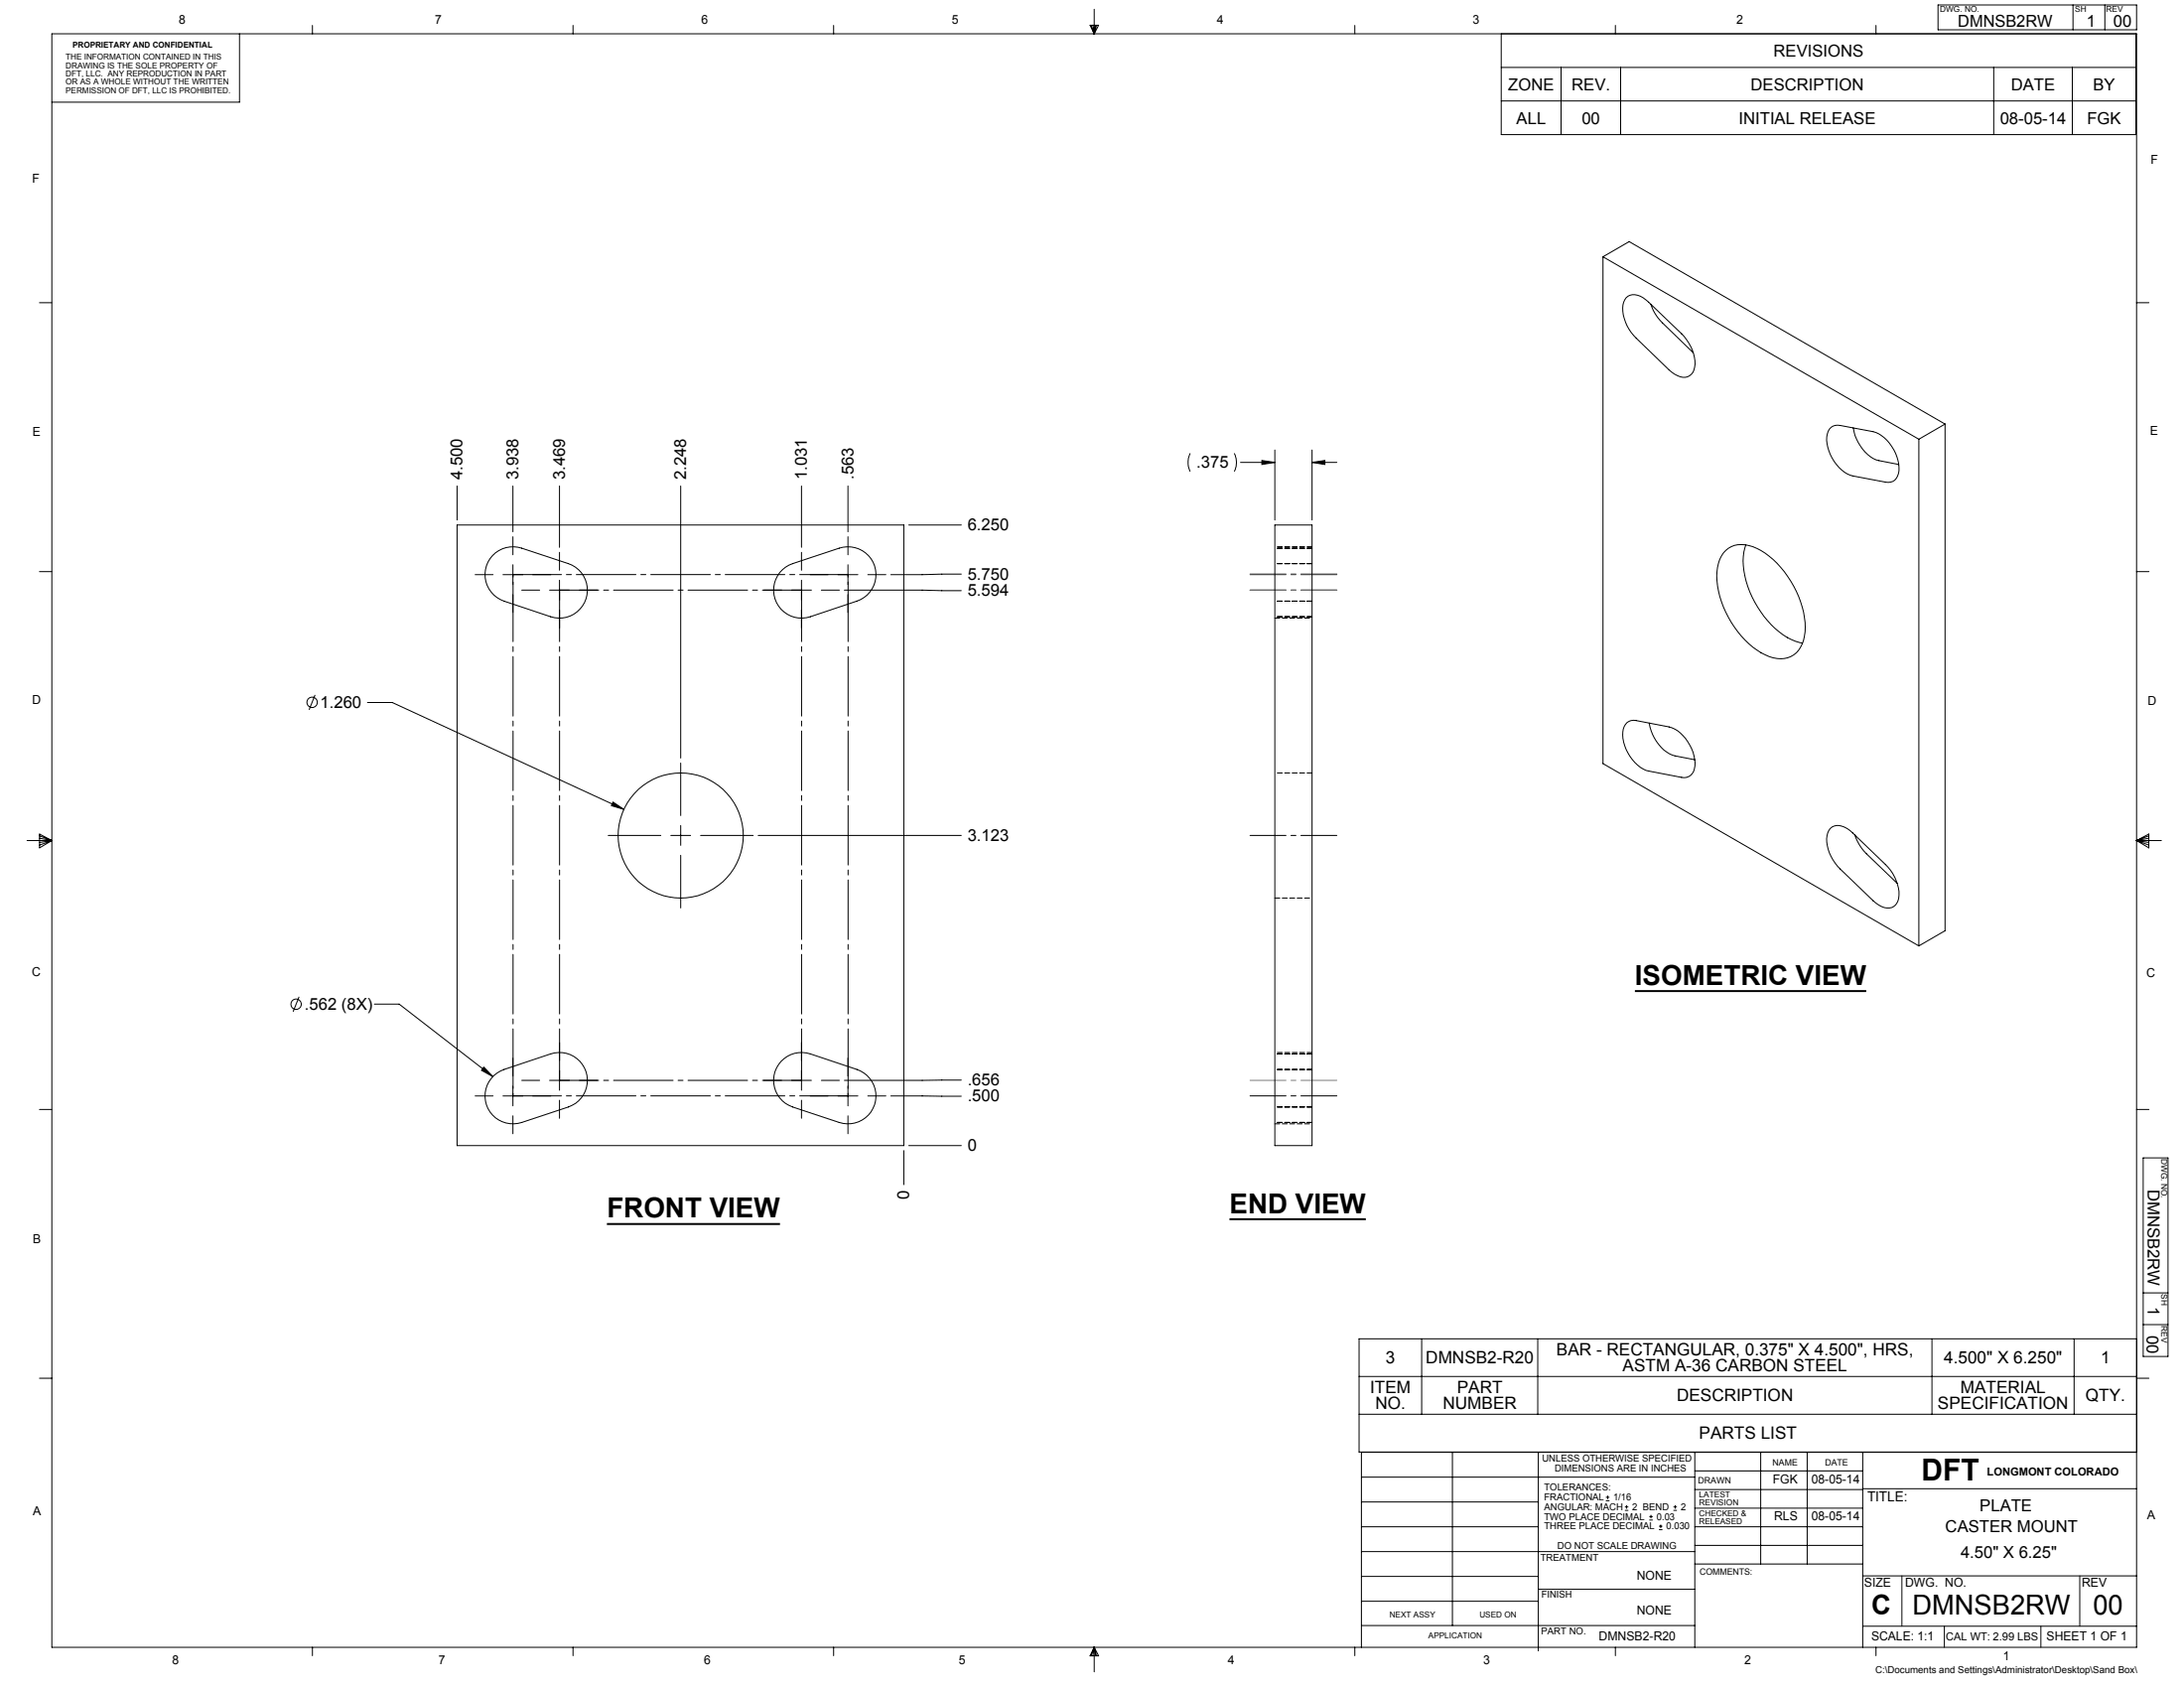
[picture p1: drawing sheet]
<svg xmlns="http://www.w3.org/2000/svg" width="559mm" height="432mm" viewBox="0 0 559 432" stroke-linecap="round" stroke-linejoin="round" font-family="sans-serif">
<g fill="none" stroke="#000" stroke-width=".25">
<path d="M13.3 8.6h533.4v412.8h-533.4zM61.3 8.6v17.5h-48M79.9 6.5v2.1M146.6 6.5v2.1M213.3 6.5v2.1M278.9 6.5h2.2l-1.1 2.1zM279.1 6.5l.9 2.1M279.6 6.5l.4 2.1M280 2.4v6.2M280.3 6.5l-.3 2.1M280.6 6.5l-.6 2.1M346.6 6.5v2.1"/>
<path d="M384.1 8.6v25.8h162.4v-25.8M384.1 17.3h162.4M399.4 17.3v17.1M413.3 6.5v2.1M414.7 17.3v17.1M480 6.5v2.1M495.9 1.3h50.8v6.3h-50.8zM510.1 17.3v17.1M530.2 17.3v17.1M530.4 1.3v6.3M538.6 1.3v6.3M384.1 25.8h162.4"/>
<path d="M10.1 77.4h3.2M410.1 65.7v129.6l80.9 46.7M410.1 65.7l80.9 46.7M410.1 65.7l6.7-3.9 80.9 46.7M416.1 76.2a3.6 3.6 0 0 1 5 .5l9.1 8.7a10.6 10.6 0 0 1 3.4 8.5 2.85 2.85 0 0 1-4.4 2.2l-2.2-1.5-8.4-8.1a10.2 10.2 0 0 1-3.2-9.2zM422.4 77.8l1.1 2.5 1.2 1.6 8.5 8.3M546.7 77.4h3.1M304.5 116a5.4 5.4 0 0 0 0 4.6M315.8 116a5.1 5.1 0 0 1 0 4.6M317.4 118.3h8.8M322.9 117.8l3.3 .5-3.3 .5zM326.2 115.1v17.9"/>
<path d="M335.7 118.3l3.3-.5v1zM335.7 115.1v17.9M335.7 118.3h6.4M468.5 109.3a2.81 2.81 0 0 1 2.3-.5l8.4 1.6a10.3 10.3 0 0 1 6.5 10.7 2.64 2.64 0 0 1-3.3 2.2l-8.4-1.6a10.2 10.2 0 0 1-6.5-10.7l.2-.7zM474.2 109.5a11.1 11.1 0 0 0 5.9 8.2l5.7 1.1M491 112.4v129.6M497.7 108.5v129.6l-6.7 3.9M497.7 108.5l-6.7 3.9M116.9 134.3h114.3v158.8h-114.3zM116.9 124.3v8.7M131.2 124.3v11.7M131.2 137.3v4.6"/>
<path d="M143.2 124.3v15.7M174.2 124.3v69.6M205.1 124.3v15.7M217 124.3v11.7M217 137.3v4.6M232.5 134.3h13.5M326.2 134.3h9.5v158.8h-9.5zM446.7 139.4a18.7 18.7 0 0 0 2.2 14.6 20.2 20.2 0 0 0 11.5 10.4l.8 .1M10.1 146.2h3.2M121.6 147h4.6M126 142.1a7.2 7.2 0 0 1 7.5-1.9l11.9 4a7.2 7.2 0 0 1 4.5 9 7.2 7.2 0 0 1-9 4.6l-11.9-4a7.1 7.1 0 0 1-3-11.7zM128.7 147h5.1"/>
<path d="M131.2 144.5v5M131.2 152.1v4.6M133.5 151h4.6M136.3 147h4.6M140.6 151h5.1M143.2 141.3v4.6M143.2 148.4v5.1M143.2 156v4.7M148.2 151h4.7M195.4 151h4.6M200.2 145.7l1.7-1.1 .9-.4 11.9-4a7.1 7.1 0 0 1 9.1 4.5 7.1 7.1 0 0 1-4.6 9.1l-11.9 4a7.2 7.2 0 0 1-8.4-3.2 7.2 7.2 0 0 1 1.3-8.9zM202.5 151h5.1"/>
<path d="M205.1 141.3v4.6M205.1 148.4v5.1M205.1 156v4.7M207.3 147h4.6M210.1 151h4.7M214.4 147h5.1M216 151l30 .1M217 144.5v5M217 152.1v4.6M222 147h4.7M246 146.9l-18.1 .1M441.5 140.8a6.4 6.4 0 0 1 7-1 22.6 22.6 0 0 1 11.7 12.8 16.5 16.5 0 0 1 .9 12.1 6.1 6.1 0 0 1-8.5 3.3 23.5 23.5 0 0 1-12.6-15.5 13 13 0 0 1 .9-11z"/>
<path d="M546.7 146.2h3.1M80.6 177.8l-1.5 3.8M94 179.7h6.4l59.2 27.3M174.2 195.2v13.4M416.3 184.9a2.71 2.71 0 0 1 2.3-.6l8.4 1.6a10.2 10.2 0 0 1 6.6 8.3 4.1 4.1 0 0 1-1.5 4.4l-1.2 .3h-.7l-8.4-1.7a10.3 10.3 0 0 1-6.6-9.1 4.1 4.1 0 0 1 1.1-3.2zM422 185a10.4 10.4 0 0 0 6.6 8.4l5 .9M6.9 215h6.4M10.1 213.4l3.2 1.6-3.2 1.9zM10.1 213.8l3.2 1.2M10.1 214.4l3.2 .6M13.3 215l-3.2 1.2M13.3 215l-3.2 .5"/>
<path d="M155.6 213.7h13.5M156.8 205.2l2.8 1.8-3.2-.9zM171.6 213.7h5.1M174.2 211.2v5.1M174.2 218.8v13.5M179.2 213.7h13.5M194 213.7h52M468.3 211.9a3.3 3.3 0 0 1 4.3 0l1.4 1.2 8.4 8.1a10.8 10.8 0 0 1 3.4 8.5 2.86 2.86 0 0 1-4.4 2.2l-2.2-1.5-8.4-8.1a10.5 10.5 0 0 1-3.3-8.5zM474.6 213.6l1.1 2.5 1.2 1.6 8.5 8.3M546.7 215h6.3M546.7 215l3.1 .5M546.7 215l3.1 1.2"/>
<path d="M546.7 215l3.1-1.6v3.5zM549.8 214.4l-3.1 .6M549.8 213.8l-3.1 1.2M76.5 255l-1.5 3.8M95.8 256.9h6.3l24 18.5M123.8 273l2.3 2.4-2.9-1.6zM126.4 275.1l1.7-1.1 .9-.4 11.9-4a7.2 7.2 0 0 1 9 4.5 7.2 7.2 0 0 1-4.5 9.1l-11.9 3.9a7.1 7.1 0 0 1-8.4-3.1 7.1 7.1 0 0 1 1.3-8.9zM131.2 270.7v4.6M131.2 277.8v5.1M133.5 276.4h4.6M140.6 276.4h5.1M143.2 266.7v4.6"/>
<path d="M143.2 273.8v5.1M148.2 276.4h4.7M195.4 276.4h4.6M199.8 271.5a7.2 7.2 0 0 1 7.5-1.9l12 4a7.1 7.1 0 0 1 4.5 9 7.1 7.1 0 0 1-9.1 4.5l-11.9-3.9a7.2 7.2 0 0 1-3-11.7zM202.5 276.4h5.1M205.1 266.7v4.6M205.1 273.8v5.1M210.1 276.4h4.7M217 270.7v4.6M217 277.8v5.1M246 276.3l-30 .1M10.1 283.8h3.2"/>
<path d="M121.6 280.4h4.6M128.7 280.4h5.1M131.2 285.4v4.6M136.3 280.4h4.6M143.2 281.4v4.7M205.1 281.4v4.7M207.3 280.4h4.6M214.4 280.4h5.1M217 285.4v4.6M222 280.4h4.7M227.9 280.4h18.1M231.2 294.3v8.7"/>
<path d="M232.5 293.1h13.5M546.7 283.8h3.1M548.4 296.2h6.3v50.8h-6.3zM548.4 338.8h6.3M548.4 330.7h6.3M10.1 352.6h3.2M347.7 352.1h199M363.7 342.5v19.3M393.5 342.5v19.3M494.3 342.5v19.3M530.7 342.5v19.3M546.7 352.6h3.1"/>
<path d="M546.7 342.5h-199v28.9h199M347.7 361.8h199M348.3 377.9h85.3M371.6 371.5v44.3M393.6 371.5v50.8M433.6 371.5v49.9M433.6 376.3h43M450.5 371.5v28.6M462.4 371.5v28.6M476.6 371.5v49.9M546.7 371.5h-198.4v49.9M348.3 396.9h85.3"/>
<path d="M348.3 390.6h45.3M348.3 384.2h45.3M410.9 383.9h.9M410.9 383h.9M411.3 382.6v.9M415.7 386.4h.9M415.7 385.5h.9M416.2 385.1v.8M422 388.8h.9M422 387.9h.9M422.4 387.5v.9M424.5 391.3h.8"/>
<path d="M424.5 390.4h.8M424.9 390v.9M428.2 386.4h.8M428.2 385.5h.8M428.6 385.1v.8M433.6 385.8h43M433.6 381h43M433.6 390.6h43M433.6 395.3h43M476.6 380.8h70.1M348.3 415.8h85.3M348.3 403.3h45.3"/>
<path d="M348.3 409.6h45.3M393.6 406.5h40M433.6 400.1h43M476.6 416h70.1M476.6 403.1h70.1M486.6 403.1v12.9M497.5 416v5.4M522.2 416v5.4M532.1 403.1v12.9M79.9 421.4v2.1M146.6 421.4v2.1M213.3 421.4v2.1"/>
<path d="M280 421.4v6.3M280 421.4l1.1 2.2h-2.2zM280 421.4l.6 2.2M280 421.4l-.9 2.2M280 421.4l-.4 2.2M280 421.4l.3 2.2M346.6 421.4v2.1M413.3 421.4v2.1M480 421.4v2.1"/>
<circle cx="79.9" cy="179.7" r="1.32"/>
<circle cx="174.2" cy="213.7" r="16"/>
<circle cx="75.8" cy="256.9" r="1.32"/>
</g>
<path d="M418.3 253.5h59.2M155.3 313.1h44.3M314.6 311.9h34.9" fill="none" stroke="#000" stroke-width=".5"/>
<path d="M342.1 151h-22.3M342.1 147h-22.3M342.1 213.7h-22.3M342.1 280.3h-22.3" fill="none" stroke="#000" stroke-width=".25" stroke-dasharray="15.2 1.3 1.3 1.3" stroke-dashoffset="6"/>
<path d="M342.1 146.8h-22.3M342.1 151h-22.3M342.1 276.4h-22.3" fill="none" stroke="#808080" stroke-width=".25" stroke-dasharray="15.2 1.3 1.3 1.3" stroke-dashoffset="6"/>
<path d="M131.3 147h85.7M217 280.3h-85.7" fill="none" stroke="#000" stroke-width=".25" stroke-dasharray="15.2 1.3 1.3 1.3" stroke-dashoffset="2.9"/>
<path d="M217 147v133.3M131.3 280.3v-133.3" fill="none" stroke="#000" stroke-width=".25" stroke-dasharray="15.2 1.3 1.3 1.3" stroke-dashoffset="-1.9"/>
<path d="M143.2 151h61.9M205.1 276.4h-61.9" fill="none" stroke="#000" stroke-width=".25" stroke-dasharray="15.2 1.3 1.3 1.3" stroke-dashoffset="5.2"/>
<path d="M205.1 151v125.4M143.2 276.4v-125.4" fill="none" stroke="#000" stroke-width=".25" stroke-dasharray="15.2 1.3 1.3 1.3" stroke-dashoffset="2.1"/>
<g fill="#000">
<path d="M123.8 273l2.3 2.4-2.9-1.6z"/>
<path d="M156.8 205.2l-.4 .9 3.2 .9zM322.9 117.8l3.3 .5-3.3 .5zM335.7 118.3l3.3-.5v1z"/>
</g>
<g fill="none" stroke="#000" stroke-width=".25" stroke-dasharray="1.3 .6">
<path d="M335.7 139.8h-9.5M326.2 158.1h9.5M335.7 153.8h-9.5M335.7 140.2h-9.5M335.7 144.2h-9.5M335.7 157.8h-9.5M335.7 197.7h-9.5M326.2 229.7h9.5M335.7 273.6h-9.5M335.7 269.6h-9.5M335.7 269.2h-9.5M326.2 287.5h9.5"/>
<path d="M335.7 287.1h-9.5M335.7 283.2h-9.5"/>
</g>
<text font-size="7.8" x="491.6" y="378.7">DFT</text>
<g font-size="7.1">
<text x="418.3" y="251.9">ISOMETRIC VIEW</text>
<text x="155.3" y="311.5">FRONT VIEW</text>
<text x="314.6" y="310.3">END VIEW</text>
<text x="478.9" y="412.9">C</text>
<text x="489.3" y="412.9">DMNSB2RW</text>
<text x="535.5" y="412.9">00</text>
</g>
<g font-size="4.4">
<text x="398.3" y="346.7">BAR - RECTANGULAR, 0.375&quot; X 4.500&quot;, HRS,</text>
<text x="354.5" y="348.8">3</text>
<text x="364.8" y="348.8">DMNSB2-R20</text>
<text x="415.2" y="350.8">ASTM A-36 CARBON STEEL</text>
<text x="497.4" y="348.8">4.500&quot; X 6.250&quot;</text>
<text x="537.5" y="348.8">1</text>
<text x="350.6" y="356.4">ITEM</text>
<text x="372.8" y="356.4">PART</text>
<text x="429" y="358.4">DESCRIPTION</text>
<text x="501.6" y="356.4">MATERIAL</text>
<text x="533.6" y="358.4">QTY.</text>
<text x="351.9" y="360.5">NO.</text>
<text x="369.2" y="360.5">NUMBER</text>
<text x="495.8" y="360.5">SPECIFICATION</text>
<text x="434.8" y="368.1">PARTS LIST</text>
</g>
<g font-size="4.2">
<text x="501" y="6.8">DMNSB2RW</text>
<text x="533.8" y="6.9">1</text>
<text x="540.7" y="6.8">00</text>
<text x="453.8" y="14.5">REVISIONS</text>
<text x="385.9" y="23.1">ZONE</text>
<text x="402.1" y="23.1">REV.</text>
<text x="448" y="23.1">DESCRIPTION</text>
<text x="514.6" y="23.1">DATE</text>
<text x="535.6" y="23.1">BY</text>
<text x="388" y="31.7">ALL</text>
<text x="404.7" y="31.7">00</text>
<text x="444.9" y="31.7">INITIAL RELEASE</text>
<text x="511.7" y="31.7">08-05-14</text>
<text x="534" y="31.7">FGK</text>
<text x="306.1" y="119.7">.375</text>
<text x="118.4" y="122.7" transform="rotate(-90 118.4 122.7)">4.500</text>
<text x="132.6" y="122.7" transform="rotate(-90 132.6 122.7)">3.938</text>
<text x="144.6" y="122.7" transform="rotate(-90 144.6 122.7)">3.469</text>
<text x="175.6" y="122.7" transform="rotate(-90 175.6 122.7)">2.248</text>
<text x="206.5" y="122.7" transform="rotate(-90 206.5 122.7)">1.031</text>
<text x="218.4" y="122.7" transform="rotate(-90 218.4 122.7)">.563</text>
<text x="247.6" y="135.7">6.250</text>
<text x="247.6" y="148.2">5.750</text>
<text x="247.6" y="152.5">5.594</text>
<text x="81.9" y="181.1">1.260</text>
<text x="247.6" y="215.1">3.123</text>
<text x="78" y="258.3">.562 (8X)</text>
<text x="247.6" y="281.8">.500</text>
<text x="247.6" y="277.7">.656</text>
<text x="247.6" y="294.4">0</text>
<text x="549.5" y="304.3" transform="rotate(90 549.5 304.3)">DMNSB2RW</text>
<text x="232.7" y="306.9" transform="rotate(-90 232.7 306.9)">0</text>
<text x="549.5" y="334.3" transform="rotate(90 549.5 334.3)">1</text>
<text x="549.3" y="341.7" transform="rotate(90 549.3 341.7)">00</text>
<text x="506.6" y="386.5">PLATE</text>
<text x="497.8" y="392">CASTER MOUNT</text>
<text x="501.7" y="398.5">4.50&quot; X 6.25&quot;</text>
</g>
<text font-size="3.5" x="477.8" y="384.1">TITLE:</text>
<g font-size="3.2">
<text x="311.3" y="6">4</text>
<text x="45.7" y="6.1">8</text>
<text x="111.3" y="6.1">7</text>
<text x="179.5" y="6.1">6</text>
<text x="243.5" y="6.1">5</text>
<text x="376.8" y="6.1">3</text>
<text x="444.3" y="6.1">2</text>
<text x="550.3" y="41.8">F</text>
<text x="8.2" y="46.6">F</text>
<text x="8.4" y="111.5">E</text>
<text x="550.1" y="111.2">E</text>
<text x="8.2" y="180.2">D</text>
<text x="549.6" y="180.4">D</text>
<text x="8.2" y="249.6">C</text>
<text x="549.2" y="249.9">C</text>
<text x="8.4" y="318">B</text>
<text x="453.6" y="379.6">FGK</text>
<text x="463.5" y="379.6">08-05-14</text>
<text x="8.4" y="387.6">A</text>
<text x="453.9" y="389">RLS</text>
<text x="463.5" y="389">08-05-14</text>
<text x="549.4" y="388.7">A</text>
<text x="418.8" y="404.1">NONE</text>
<text x="477" y="405.9">SIZE</text>
<text x="487.5" y="405.9">DWG. NO.</text>
<text x="532.7" y="406">REV</text>
<text x="418.8" y="412.9">NONE</text>
<text x="409.1" y="419.7">DMNSB2-R20</text>
<text x="478.8" y="419.5">SCALE: 1:1</text>
<text x="523.7" y="419.5">SHEET 1 OF 1</text>
<text x="44.1" y="425.7">8</text>
<text x="112.2" y="425.7">7</text>
<text x="180.2" y="425.7">6</text>
<text x="245.3" y="425.7">5</text>
<text x="314.1" y="425.7">4</text>
<text x="379.5" y="425.8">3</text>
<text x="446.4" y="425.8">2</text>
<text x="512.5" y="424.6">1</text>
</g>
<g font-size="2.8">
<text x="508.4" y="377.5">LONGMONT COLORADO</text>
<text x="497.9" y="419.5">CAL WT: 2.99 LBS</text>
</g>
<g font-size="2.5">
<text x="394.6" y="374">UNLESS OTHERWISE SPECIFIED</text>
<text x="397.8" y="376.4">DIMENSIONS ARE IN INCHES</text>
<text x="395.1" y="381.4">TOLERANCES:</text>
<text x="395.1" y="383.8">FRACTIONAL</text>
<text x="412.8" y="383.8">1/16</text>
<text x="395.1" y="388.8">TWO PLACE DECIMAL</text>
<text x="395.1" y="386.3">ANGULAR: MACH</text>
<text x="417.6" y="386.3">2 BEND</text>
<text x="423.9" y="388.8">0.03</text>
<text x="430.1" y="386.3">2</text>
<text x="395.1" y="391.2">THREE PLACE DECIMAL</text>
<text x="426.3" y="391.2">0.030</text>
<text x="394.2" y="399.2">TREATMENT</text>
<text x="398.5" y="396.2">DO NOT SCALE DRAWING</text>
<text x="394.4" y="408.6">FINISH</text>
<text x="394.4" y="418.1">PART NO.</text>
<text x="479.8" y="428.1">C:\Documents and Settings\Administrator\Desktop\Sand Box\</text>
</g>
<g font-size="2.3">
<text x="453.6" y="374.8">NAME</text>
<text x="466.9" y="374.8">DATE</text>
<text x="434.5" y="379.6">DRAWN</text>
<text x="434.9" y="402.8">COMMENTS:</text>
</g>
<g font-size="2.1">
<text x="496.3" y="3.1">DWG. NO.</text>
<text x="530.9" y="3.1">SH</text>
<text x="538.9" y="3.1">REV</text>
<text x="16.8" y="15.3">THE INFORMATION CONTAINED IN THIS</text>
<text x="16.8" y="17.5">DRAWING IS THE SOLE PROPERTY OF</text>
<text x="18.6" y="12.1">PROPRIETARY AND CONFIDENTIAL</text>
<text x="16.8" y="19.6">DFT, LLC. ANY REPRODUCTION IN PART</text>
<text x="16.8" y="21.7">OR AS A WHOLE WITHOUT THE WRITTEN</text>
<text x="16.8" y="23.8">PERMISSION OF DFT, LLC IS PROHIBITED.</text>
<text x="553" y="296.3" transform="rotate(90 553 296.3)">DWG. NO.</text>
<text x="553" y="331" transform="rotate(90 553 331)">SH</text>
<text x="553" y="339.1" transform="rotate(90 553 339.1)">REV</text>
<text x="434.7" y="382.9">LATEST</text>
<text x="434.7" y="387.7">CHECKED &amp;</text>
<text x="434.7" y="389.9">RELEASED</text>
<text x="434.7" y="385">REVISION</text>
<text x="355.5" y="413.9">NEXT ASSY</text>
<text x="378.6" y="413.9">USED ON</text>
<text x="365.5" y="419">APPLICATION</text>
</g>
</svg>
